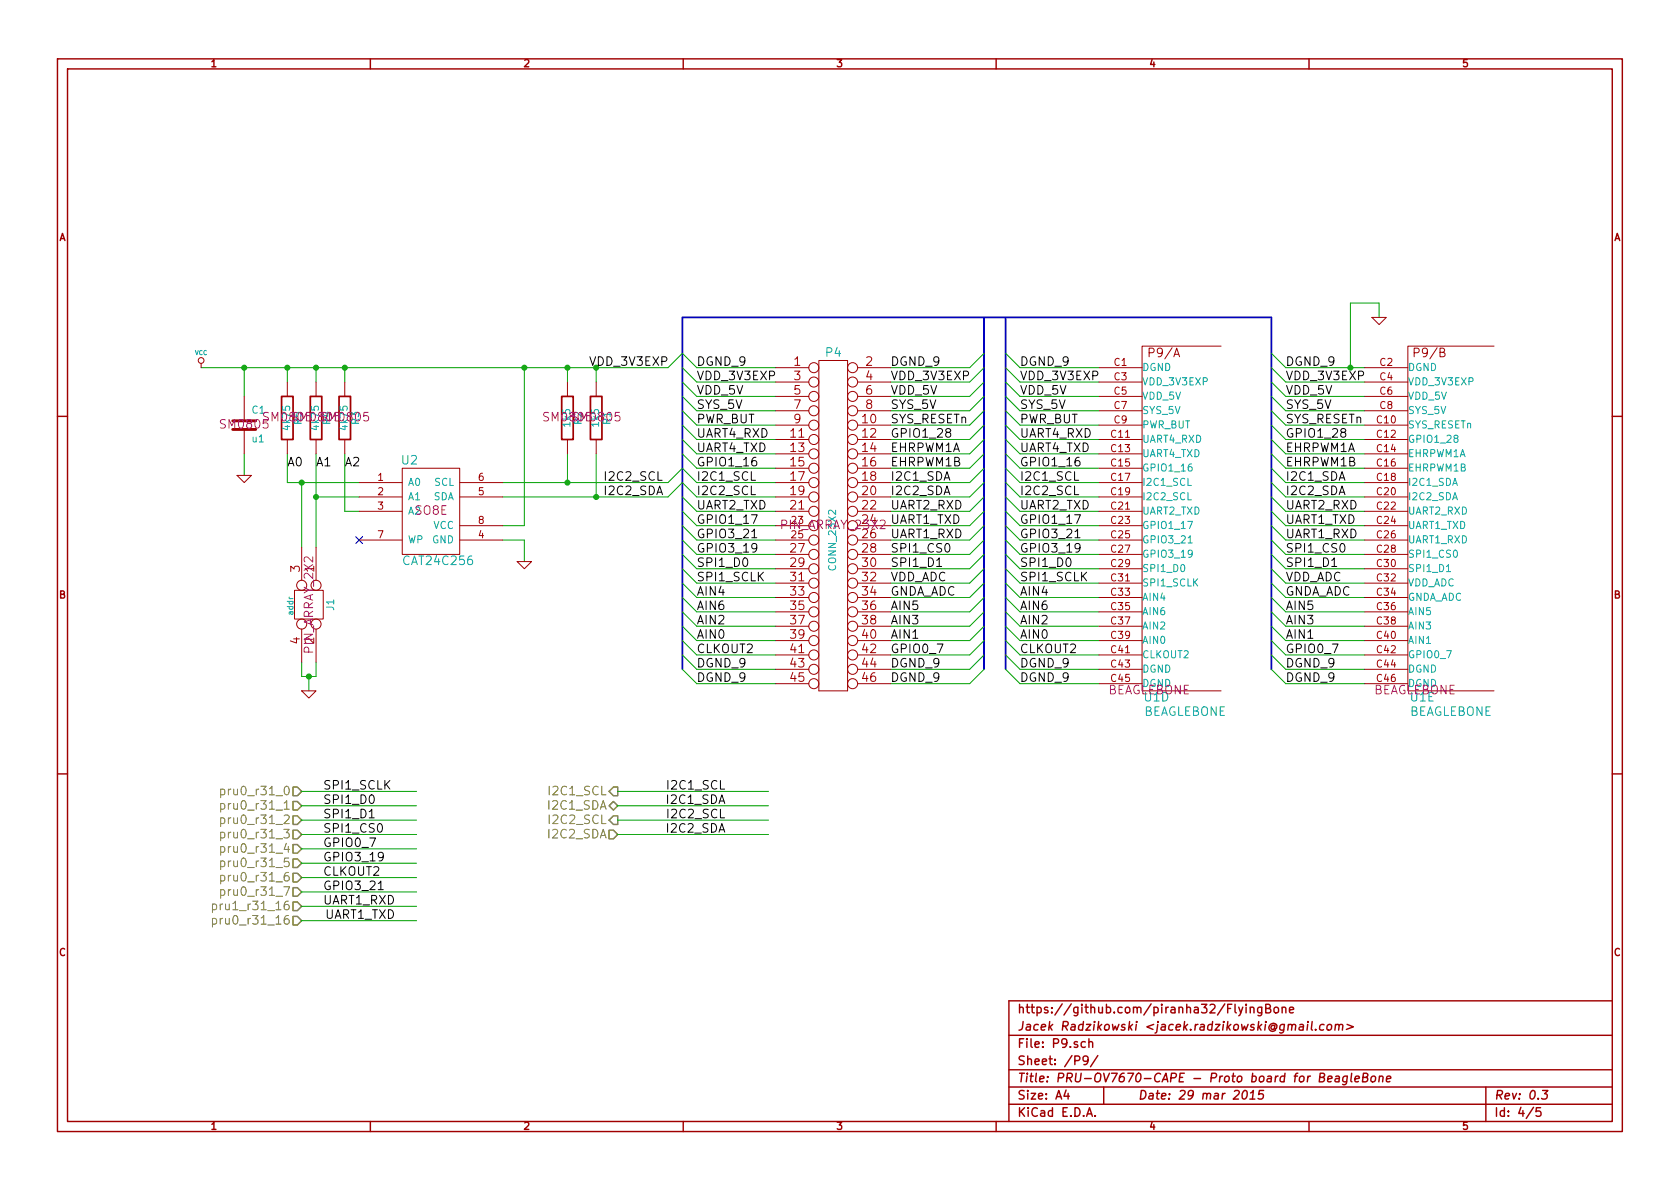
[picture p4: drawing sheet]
<svg xmlns="http://www.w3.org/2000/svg" width="297mm" height="210mm" viewBox="0 0 297 210" stroke-linecap="round" stroke-linejoin="round" font-family="sans-serif">
<g fill="none" stroke="#a00000" stroke-width=".25">
<path d="M10.2 10.4h276.6v189.7h-276.6zM11.9 12.2h273.2v186.1h-273.2zM65.5 10.4v1.8M120.8 10.4v1.8M176.1 10.4v1.8M231.4 10.4v1.8M10.2 73.6h1.7M285.1 73.6h1.7M10.2 136.8h1.7M285.1 136.8h1.7M218.4 177.6v1.3l.2 .2M219 178.1l.4 1"/>
<path d="M219.7 178.1l-.5 1.4-.2 .1M220.3 177.6v.1M220.3 178.1v1M221.1 178.3v-.1a.36 .36 0 0 1 .6 .1v.8M221.1 178.1v1M223.1 178.1v1.2l-.3 .3-.4-.1M223.1 178.2a.48 .48 0 0 0-.7 .1v.7l.3 .1 .4-.1M223.8 178.3h.5l.2-.1 .1-.3-.1-.2-.7-.1v1.5h.6l.3-.3a.41 .41 0 0 0-.4-.5M225.3 178.3l.3-.2 .4 .2v.7l-.2 .1-.5-.1zM226.7 178.3l.1-.1a.36 .36 0 0 1 .6 .1v.8M226.7 178.1v1M228 178.6l.7-.1v-.3l-.5-.1-.2 .2 .1 .7h.6"/>
<path d="M285.1 177h-106.7v21.3M65.5 198.3v1.8M120.8 198.3v1.8M176.1 198.3v1.8M178.4 183.1h106.7M178.4 189.2h106.7M178.4 195.3h106.7M178.4 192.2h106.7M188.5 192.8l-.4 1h1M188.8 193.3v1.1M191.9 184.3a.48 .48 0 0 0-.7 0v.8l.3 .1 .4-.1M192.1 197.4l.5-1.5 .5 1.5"/>
<path d="M192.3 197h.7M192.4 187.4l-.3 .3-.5-.1-.1-.2 .1-.5a.48 .48 0 0 1 .7 0 1.16 1.16 0 0 1-.2 1.3l-.5 .1M192.5 184.3h.1a.36 .36 0 0 1 .6 .1v.8M192.5 183.7v1.5M193.6 197.3v.1M194.1 186.7l-1.3 1.9M195.1 192.2v3.1M219.9 193l.3-.2a.88 .88 0 0 1-.3 1.6l-.3-.3a1.19 1.19 0 0 1 .3-1.1zM221 194.4h.9M221.1 193.3l.5-.5-.2 1.6M223.4 192.8h-.7l-.2 .8 .3-.2 .5 .1 .1 .2-.2 .5-.2 .2-.6-.2M229.8 181.2h.6v1"/>
<path d="M230.5 181.5a.69 .69 0 0 0-.8 .3v.3l.2 .1 .5-.1M231.2 181.1l-.1 1.1M231.3 180.6v.2M231.4 198.3v1.8M232 180.6l-.1 1.4 .2 .2M232.6 182v.2M233.3 190.5l.7-.1 .2-.2v-.3l-.3-.1h-.5l-.2 1.5h.6l.3-.1 .1-.4-.3-.3M234.1 181.2l-.1-.1a.52 .52 0 0 0-.7 .4v.5l.3 .2 .4-.1M234.7 190.8l.8-.1v-.3h-.6l-.2 .7 .2 .2 .5-.1M234.7 181.3l.3-.2 .4 .2-.1 .7-.2 .2-.5-.2zM236.1 181.3l.3-.2 .3 .1v1M236.1 181.1l-.1 1.1"/>
<path d="M236.2 190.4h.6l-.1 .9M236.8 181.4a.35 .35 0 0 1 .3-.3 .35 .35 0 0 1 .3 .3l-.1 .8M236.8 190.7a.69 .69 0 0 0-.8 .3l.1 .2 .1 .1 .5-.1M238.2 181.1l1.1 .5-1.3 .4M238.2 190.4l-.1-.1a.52 .52 0 0 0-.7 .3v.6l.3 .1 .4-.1M238.2 190.3l-.1 1.2-.4 .3-.3-.1M239 189.8l-.2 1.3 .2 .2M239.6 190.8l.7-.1v-.3h-.6l-.2 .7 .3 .2 .4-.1M241 190.5l.7-.1 .1-.2v-.3l-.2-.1h-.5l-.2 1.5h.6l.2-.1 .1-.4-.3-.3M242.5 190.4l.3-.1 .4 .1v.6l-.4 .3-.4-.1zM243.9 190.4l.2-.1 .4 .1-.1 .9M243.9 190.3l-.1 1"/>
<path d="M245.1 190.8l.8-.1-.1-.3h-.5l-.2 .7 .2 .2 .4-.1M262.7 192.2v6.1M271.1 195.8l-1.3 2M272.4 195.9h-.7l-.1 .7 .2-.1h.5l.2 .3-.1 .5-.2 .1-.6-.1M272.7 192.8h1l-.6 .6 .4 .1 .1 .2-.1 .4-.3 .3-.6-.2"/>
</g>
<g fill="none" stroke="#00a000" stroke-width=".18">
<path d="M243.8 56.1v-2.5h-5v11.4M35.6 65h82.5l2.5-2.5 2.6 2.5h14M43.2 65v5.1M50.8 65v2.6M55.9 65v2.6M61 65v2.6M92.7 65v28h-3.8M100.3 65v2.6M105.4 65v2.6M120.6 65l2.6 2.6h14M120.6 70.1l2.6 2.5h14M120.6 67.6l2.6 2.5h14"/>
<path d="M120.6 77.7l2.6 2.6h14M120.6 75.2l2.6 2.5h14M120.6 72.6l2.6 2.6h14M174 62.5l-2.6 2.5h-13.9M174 65l-2.6 2.6h-13.9M174 70.1l-2.6 2.5h-13.9M174 67.6l-2.6 2.5h-13.9M174 77.7l-2.6 2.6h-13.9M174 75.2l-2.6 2.5h-13.9M174 72.6l-2.6 2.6h-13.9M177.8 62.5l2.5 2.5h14M177.8 65l2.5 2.6h14"/>
<path d="M177.8 70.1l2.5 2.5h14M177.8 67.6l2.5 2.5h14M177.8 77.7l2.5 2.6h14M177.8 75.2l2.5 2.5h14M177.8 72.6l2.5 2.6h14M224.8 62.5l2.5 2.5h14M224.8 65l2.5 2.6h14M224.8 70.1l2.5 2.5h14M224.8 67.6l2.5 2.5h14M224.8 77.7l2.5 2.6h14M224.8 75.2l2.5 2.5h14M224.8 72.6l2.5 2.6h14"/>
<path d="M43.2 80.3v3.8M50.8 80.3v5h12.7M53.3 85.3v11.5M55.9 87.9h7.6M55.9 80.3v16.5M61 80.3v10.1h2.5M88.9 95.5h3.8v3.8M88.9 87.9h29.2l2.5-2.6 2.6 2.6h14M88.9 85.3h29.2l2.5-2.5 2.6 2.5h14M100.3 80.3v5M105.4 80.3v7.6M120.6 93l2.6 2.5h14"/>
<path d="M120.6 87.9l2.6 2.5h14M120.6 80.3l2.6 2.5h14M120.6 95.5l2.6 2.5h14M120.6 98l2.6 2.6h14M120.6 90.4l2.6 2.6h14M174 93l-2.6 2.5h-13.9M174 85.3l-2.6 2.6h-13.9M174 82.8l-2.6 2.5h-13.9M174 87.9l-2.6 2.5h-13.9M174 80.3l-2.6 2.5h-13.9M174 95.5l-2.6 2.5h-13.9M174 98l-2.6 2.6h-13.9"/>
<path d="M174 90.4l-2.6 2.6h-13.9M177.8 93l2.5 2.5h14M177.8 85.3l2.5 2.6h14M177.8 82.8l2.5 2.5h14M177.8 87.9l2.5 2.5h14M177.8 80.3l2.5 2.5h14M177.8 95.5l2.5 2.5h14M177.8 98l2.5 2.6h14M177.8 90.4l2.5 2.6h14M224.8 93l2.5 2.5h14M224.8 85.3l2.5 2.6h14M224.8 82.8l2.5 2.5h14"/>
<path d="M224.8 87.9l2.5 2.5h14M224.8 80.3l2.5 2.5h14M224.8 95.5l2.5 2.5h14M224.8 98l2.5 2.6h14M224.8 90.4l2.5 2.6h14M53.3 117.1v2.5h2.6v-2.5M54.6 119.6v2.6M120.6 100.6l2.6 2.5h14M120.6 103.1l2.6 2.6h14M120.6 105.7l2.6 2.5h14M120.6 110.7l2.6 2.6h14M120.6 108.2l2.6 2.5h14"/>
<path d="M120.6 118.4l2.6 2.5h14M120.6 115.8l2.6 2.6h14M120.6 113.3l2.6 2.5h14M174 100.6l-2.6 2.5h-13.9M174 103.1l-2.6 2.6h-13.9M174 105.7l-2.6 2.5h-13.9M174 110.7l-2.6 2.6h-13.9M174 108.2l-2.6 2.5h-13.9M174 118.4l-2.6 2.5h-13.9M174 115.8l-2.6 2.6h-13.9M174 113.3l-2.6 2.5h-13.9M177.8 100.6l2.5 2.5h14"/>
<path d="M177.8 103.1l2.5 2.6h14M177.8 105.7l2.5 2.5h14M177.8 110.7l2.5 2.6h14M177.8 108.2l2.5 2.5h14M177.8 118.4l2.5 2.5h14M177.8 115.8l2.5 2.6h14M177.8 113.3l2.5 2.5h14M224.8 100.6l2.5 2.5h14M224.8 103.1l2.5 2.6h14M224.8 105.7l2.5 2.5h14M224.8 110.7l2.5 2.6h14M224.8 108.2l2.5 2.5h14"/>
<path d="M224.8 118.4l2.5 2.5h14M224.8 115.8l2.5 2.6h14M224.8 113.3l2.5 2.5h14M53.3 139.9h20.4M109.2 139.9h26.7M53.3 142.5h20.4M53.3 145h20.4M53.3 147.6h20.4M53.3 150.1h20.4M53.3 152.6h20.4M53.3 155.2h20.4M53.3 157.7h20.4"/>
<path d="M109.2 142.5h26.7M109.2 145h26.7M109.2 147.6h26.7M53.3 160.3h20.4M53.3 162.8h20.4"/>
</g>
<g fill="#00a000" stroke="#00a000" stroke-width=".25">
<circle cx="54.6" cy="119.6" r=".41"/>
<circle cx="53.3" cy="85.3" r=".41"/>
<circle cx="55.9" cy="65" r=".41"/>
<circle cx="100.3" cy="85.3" r=".41"/>
<circle cx="238.8" cy="65" r=".41"/>
<circle cx="105.4" cy="87.9" r=".41"/>
<circle cx="61" cy="65" r=".41"/>
<circle cx="55.9" cy="87.9" r=".41"/>
<circle cx="50.8" cy="65" r=".41"/>
<circle cx="92.7" cy="65" r=".41"/>
<circle cx="100.3" cy="65" r=".41"/>
<circle cx="43.2" cy="65" r=".41"/>
</g>
<path d="M174 56.1v62.3M177.8 56.1v62.3M120.6 118.4v-62.3h104.2v62.3" fill="none" stroke="#0000c0" stroke-width=".3"/>
<g fill="none" stroke="#a00000" stroke-width=".18">
<path d="M242.6 56.1h2.5l-1.3 1.3zM35.6 64.3v.7M43.2 70.1v4.3M43.2 75.9v4.4M50.8 67.6v2.5M50.8 77.7v2.6M55.9 67.6v2.5M55.9 77.7v2.6M61 67.6v2.5M61 77.7v2.6M100.3 67.6v2.5M100.3 77.7v2.6"/>
<path d="M105.4 67.6v2.5M105.4 77.7v2.6M137.2 65h5.8M137.2 67.6h5.8M137.2 70.1h5.8M137.2 72.6h5.8M137.2 75.2h5.8M137.2 77.7h5.8M144.8 63.7h5.1v58.5h-5.1zM151.6 65h5.9M151.6 67.6h5.9M151.6 70.1h5.9"/>
<path d="M151.6 72.6h5.9M151.6 75.2h5.9M151.6 77.7h5.9M194.3 65h7.6M194.3 67.6h7.6M194.3 70.1h7.6M194.3 72.6h7.6M194.3 75.2h7.6M194.3 77.7h7.6M215.9 61.2h-14v61h14M241.3 65h7.6M241.3 67.6h7.6"/>
<path d="M241.3 70.1h7.6M241.3 72.6h7.6M241.3 75.2h7.6M241.3 77.7h7.6M264.2 61.2h-15.3v61h15.3M41.9 84.1h2.5l-1.2 1.2zM53.3 96.8v5.8M55.9 96.8v5.8M63.5 85.3h7.6M63.5 87.9h7.6M63.5 90.4h7.6M63.5 95.5h7.6"/>
<path d="M71.1 82.8h10.2v15.2h-10.2zM81.3 85.3h7.6M81.3 87.9h7.6M81.3 95.5h7.6M81.3 93h7.6M91.4 99.3h2.6l-1.3 1.3zM137.2 85.3h5.8M137.2 87.9h5.8M137.2 90.4h5.8M137.2 95.5h5.8M137.2 93h5.8M137.2 80.3h5.8"/>
<path d="M137.2 82.8h5.8M137.2 98h5.8M151.6 85.3h5.9M151.6 87.9h5.9M151.6 90.4h5.9M151.6 95.5h5.9M151.6 93h5.9M151.6 80.3h5.9M151.6 82.8h5.9M151.6 98h5.9M194.3 85.3h7.6M194.3 87.9h7.6"/>
<path d="M194.3 90.4h7.6M194.3 95.5h7.6M194.3 93h7.6M194.3 80.3h7.6M194.3 82.8h7.6M194.3 98h7.6M241.3 85.3h7.6M241.3 87.9h7.6M241.3 90.4h7.6M241.3 95.5h7.6M241.3 93h7.6M241.3 80.3h7.6"/>
<path d="M241.3 82.8h7.6M241.3 98h7.6M52.1 104.4h5v5.1h-5zM53.3 111.2v5.9M55.9 111.2v5.9M137.2 100.6h5.8M137.2 113.3h5.8M137.2 103.1h5.8M137.2 115.8h5.8M137.2 105.7h5.8M137.2 118.4h5.8M137.2 108.2h5.8"/>
<path d="M137.2 110.7h5.8M151.6 100.6h5.9M151.6 113.3h5.9M151.6 103.1h5.9M151.6 115.8h5.9M151.6 105.7h5.9M151.6 118.4h5.9M151.6 108.2h5.9M151.6 110.7h5.9M194.3 100.6h7.6M194.3 113.3h7.6M194.3 103.1h7.6"/>
<path d="M194.3 115.8h7.6M194.3 105.7h7.6M194.3 118.4h7.6M194.3 108.2h7.6M194.3 110.7h7.6M241.3 100.6h7.6M241.3 113.3h7.6M241.3 103.1h7.6M241.3 115.8h7.6M241.3 105.7h7.6M241.3 118.4h7.6M241.3 108.2h7.6"/>
<path d="M241.3 110.7h7.6M53.3 122.2h2.6l-1.3 1.2zM137.2 120.9h5.8M151.6 120.9h5.9M194.3 120.9h7.6M241.3 120.9h7.6"/>
<circle cx="35.6" cy="63.7" r=".51"/>
<circle cx="143.9" cy="77.7" r=".89"/>
<circle cx="143.9" cy="75.2" r=".89"/>
<circle cx="143.9" cy="65" r=".89"/>
<circle cx="143.9" cy="70.1" r=".89"/>
<circle cx="143.9" cy="67.6" r=".89"/>
<circle cx="143.9" cy="72.6" r=".89"/>
<circle cx="150.7" cy="75.2" r=".89"/>
<circle cx="150.7" cy="70.1" r=".89"/>
<circle cx="150.7" cy="67.6" r=".89"/>
<circle cx="150.7" cy="72.6" r=".89"/>
<circle cx="150.7" cy="65" r=".89"/>
<circle cx="150.7" cy="77.7" r=".89"/>
<circle cx="143.9" cy="85.3" r=".89"/>
<circle cx="143.9" cy="90.4" r=".89"/>
<circle cx="143.9" cy="82.8" r=".89"/>
<circle cx="143.9" cy="98" r=".89"/>
<circle cx="143.9" cy="87.9" r=".89"/>
<circle cx="143.9" cy="80.3" r=".89"/>
<circle cx="143.9" cy="95.5" r=".89"/>
<circle cx="150.7" cy="95.5" r=".89"/>
<circle cx="150.7" cy="98" r=".89"/>
<circle cx="150.7" cy="90.4" r=".89"/>
<circle cx="150.7" cy="80.3" r=".89"/>
<circle cx="150.7" cy="82.8" r=".89"/>
<circle cx="150.7" cy="87.9" r=".89"/>
<circle cx="150.7" cy="85.3" r=".89"/>
<circle cx="53.3" cy="103.5" r=".89"/>
<circle cx="53.3" cy="110.4" r=".89"/>
<circle cx="55.9" cy="110.4" r=".89"/>
<circle cx="55.9" cy="103.5" r=".89"/>
<circle cx="143.9" cy="105.7" r=".89"/>
<circle cx="143.9" cy="113.3" r=".89"/>
<circle cx="143.9" cy="108.2" r=".89"/>
<circle cx="143.9" cy="110.7" r=".89"/>
<circle cx="143.9" cy="103.1" r=".89"/>
<circle cx="143.9" cy="115.8" r=".89"/>
<circle cx="143.9" cy="100.6" r=".89"/>
<circle cx="143.9" cy="118.4" r=".89"/>
<circle cx="150.7" cy="103.1" r=".89"/>
<circle cx="150.7" cy="100.6" r=".89"/>
<circle cx="150.7" cy="113.3" r=".89"/>
<circle cx="150.7" cy="110.7" r=".89"/>
<circle cx="150.7" cy="118.4" r=".89"/>
<circle cx="150.7" cy="115.8" r=".89"/>
<circle cx="150.7" cy="105.7" r=".89"/>
<circle cx="150.7" cy="108.2" r=".89"/>
<circle cx="143.9" cy="120.9" r=".89"/>
<circle cx="150.7" cy="120.9" r=".89"/>
</g>
<path d="M41.1 75.9h4.1M41.1 74.4h4.1" fill="none" stroke="#a00000" stroke-width=".51"/>
<path d="M49.8 70.1h2v7.6h-2zM54.9 70.1h2v7.6h-2zM59.9 70.1h2.1v7.6h-2.1zM99.3 70.1h2v7.6h-2zM104.4 70.1h2v7.6h-2z" fill="none" stroke="#a00000" stroke-width=".3"/>
<path d="M56.6 73.6l-.3-.3 .1-.2a.48 .48 0 0 1 .7 0l.1 .2-.2 .2-.4 .1-.3 .3 .1 .4 .2 .1h.3l.3-.2v-.3l-.3-.3M97 73a.62 .62 0 0 0-.8 .1v.4l.7 .4v.4a.68 .68 0 0 1-.8 .1M97.6 74.4v-1.5l.5 1.1 .6-1.1v1.5M101.1 73.6l-.3-.3v-.2a.48 .48 0 0 1 .8 0l.1 .2-.2 .2-.4 .1-.3 .3v.4l.3 .1h.2l.4-.2v-.3l-.4-.3" fill="none" stroke="#a000a0" stroke-width=".18"/>
<path d="M62.9 94.9l1.2 1.2M64.1 94.9l-1.2 1.2" fill="none" stroke="#0000c0" stroke-width=".18"/>
<path d="M132.9 95.1h.9M190.1 95.1h.9M165.6 100.2h.9M235.5 100.2h.8M65.3 144.6h.9M66.9 157.3h.9" fill="none" stroke="#000" stroke-width=".18"/>
<path d="M210.1 96h.7M255.8 101.1h.7" fill="none" stroke="#00a0a0" stroke-width=".18"/>
<g fill="none" stroke="#808000" stroke-width=".18">
<path d="M39 139.6a.48 .48 0 0 1 .7 .1v.7l-.3 .2-.4-.1M39 139.5v1.6M37.6 159.9a.48 .48 0 0 1 .6 .1v.8l-.2 .1-.4-.1M37.6 159.9v1.5M39 142.2a.48 .48 0 0 1 .7 0v.8l-.3 .1-.4-.1M39 144.7a.48 .48 0 0 1 .7 .1v.7l-.3 .1h-.4M39 147.2a.48 .48 0 0 1 .7 .1v.8l-.3 .1-.4-.1M39 149.8a.48 .48 0 0 1 .7 .1v.7l-.3 .1-.4-.1M39 152.3a.48 .48 0 0 1 .7 .1v.7l-.3 .2-.4-.1M39 154.9a.48 .48 0 0 1 .7 0v.8l-.3 .1-.4-.1M39 157.4a.48 .48 0 0 1 .7 .1v.7l-.3 .1h-.4M39 142.1v1.5"/>
<path d="M39 144.6v1.5M39 147.2v1.5M39 149.7v1.5M39 152.2v1.6M39 154.8v1.5M39 157.3v1.5M37.6 162.5a.48 .48 0 0 1 .6 .1v.7l-.2 .1-.4-.1M37.6 162.4v1.5"/>
</g>
<g fill="none" stroke="#808000" stroke-width=".25">
<path d="M51.8 139.2h.8l.7 .7-.7 .8h-.8zM108.5 139.2h.7v1.5h-.7l-.8-.8zM51.8 141.7h.8l.7 .8-.7 .8h-.8zM51.8 144.3h.8l.7 .7-.7 .8h-.8zM51.8 146.8h.8l.7 .8-.7 .7h-.8zM51.8 149.3h.8l.7 .8-.7 .8h-.8zM51.8 151.9h.8l.7 .7-.7 .8h-.8zM51.8 154.4h.8l.7 .8-.7 .8h-.8zM51.8 157h.8l.7 .7-.7 .8h-.8zM51.8 159.5h.8l.7 .8-.7 .7h-.8zM107.7 146.8h.8l.7 .8-.7 .7h-.8zM108.5 141.7l.7 .8-.7 .8-.8-.8z"/>
<path d="M108.5 144.3h.7v1.5h-.7l-.8-.8zM51.8 162h.8l.7 .8-.7 .8h-.8z"/>
</g>
<g font-size="2.1">
<text x="104.1" y="64.8">VDD_3V3EXP</text>
<text x="123.2" y="64.8">DGND_9</text>
<text x="157.5" y="64.8">DGND_9</text>
<text x="180.3" y="64.8">DGND_9</text>
<text x="227.3" y="64.8">DGND_9</text>
<text x="123.2" y="69.8">VDD_5V</text>
<text x="123.2" y="67.3">VDD_3V3EXP</text>
<text x="157.5" y="69.8">VDD_5V</text>
<text x="157.5" y="67.3">VDD_3V3EXP</text>
<text x="180.3" y="69.8">VDD_5V</text>
<text x="180.3" y="67.3">VDD_3V3EXP</text>
<text x="227.3" y="69.8">VDD_5V</text>
<text x="227.3" y="67.3">VDD_3V3EXP</text>
<text x="123.2" y="77.5">UART4_RXD</text>
<text x="123.2" y="74.9">PWR_BUT</text>
<text x="123.2" y="72.4">SYS_5V</text>
<text x="157.5" y="77.5">GPIO1_28</text>
<text x="157.5" y="72.4">SYS_5V</text>
<text x="157.5" y="74.9">SYS_RESETn</text>
<text x="180.3" y="77.5">UART4_RXD</text>
<text x="180.3" y="74.9">PWR_BUT</text>
<text x="180.3" y="72.4">SYS_5V</text>
<text x="227.3" y="77.5">GPIO1_28</text>
<text x="227.3" y="72.4">SYS_5V</text>
<text x="227.3" y="74.9">SYS_RESETn</text>
<text x="50.8" y="82.5">A0</text>
<text x="55.9" y="82.5">A1</text>
<text x="61" y="82.5">A2</text>
<text x="123.2" y="82.5">GPIO1_16</text>
<text x="123.2" y="80">UART4_TXD</text>
<text x="157.5" y="82.5">EHRPWM1B</text>
<text x="157.5" y="80">EHRPWM1A</text>
<text x="180.3" y="82.5">GPIO1_16</text>
<text x="180.3" y="80">UART4_TXD</text>
<text x="227.3" y="82.5">EHRPWM1B</text>
<text x="227.3" y="80">EHRPWM1A</text>
<text x="106.7" y="87.6">I2C2_SDA</text>
<text x="106.7" y="85.1">I2C2_SCL</text>
<text x="123.2" y="87.6">I2C2_SCL</text>
<text x="123.2" y="85.1">I2C1_SCL</text>
<text x="157.5" y="87.6">I2C2_SDA</text>
<text x="157.5" y="85.1">I2C1_SDA</text>
<text x="180.3" y="87.6">I2C2_SCL</text>
<text x="180.3" y="85.1">I2C1_SCL</text>
<text x="227.3" y="87.6">I2C2_SDA</text>
<text x="227.3" y="85.1">I2C1_SDA</text>
<text x="123.2" y="95.2">GPIO3_21</text>
<text x="123.2" y="92.7">GPIO1_17</text>
<text x="123.2" y="90.2">UART2_TXD</text>
<text x="157.5" y="95.2">UART1_RXD</text>
<text x="157.5" y="92.7">UART1_TXD</text>
<text x="157.5" y="90.2">UART2_RXD</text>
<text x="180.3" y="95.2">GPIO3_21</text>
<text x="180.3" y="92.7">GPIO1_17</text>
<text x="180.3" y="90.2">UART2_TXD</text>
<text x="227.3" y="95.2">UART1_RXD</text>
<text x="227.3" y="92.7">UART1_TXD</text>
<text x="227.3" y="90.2">UART2_RXD</text>
<text x="123.2" y="100.3">SPI1_D0</text>
<text x="123.2" y="97.8">GPIO3_19</text>
<text x="157.5" y="100.3">SPI1_D1</text>
<text x="157.5" y="97.8">SPI1_CS0</text>
<text x="180.3" y="100.3">SPI1_D0</text>
<text x="180.3" y="97.8">GPIO3_19</text>
<text x="227.3" y="100.3">SPI1_D1</text>
<text x="227.3" y="97.8">SPI1_CS0</text>
<text x="123.2" y="107.9">AIN6</text>
<text x="123.2" y="105.4">AIN4</text>
<text x="123.2" y="102.9">SPI1_SCLK</text>
<text x="157.5" y="107.9">AIN5</text>
<text x="157.5" y="105.4">GNDA_ADC</text>
<text x="157.5" y="102.9">VDD_ADC</text>
<text x="180.3" y="107.9">AIN6</text>
<text x="180.3" y="105.4">AIN4</text>
<text x="180.3" y="102.9">SPI1_SCLK</text>
<text x="227.3" y="107.9">AIN5</text>
<text x="227.3" y="105.4">GNDA_ADC</text>
<text x="227.3" y="102.9">VDD_ADC</text>
<text x="123.2" y="113">AIN0</text>
<text x="123.2" y="110.5">AIN2</text>
<text x="157.5" y="113">AIN1</text>
<text x="157.5" y="110.5">AIN3</text>
<text x="180.3" y="113">AIN0</text>
<text x="180.3" y="110.5">AIN2</text>
<text x="227.3" y="113">AIN1</text>
<text x="227.3" y="110.5">AIN3</text>
<text x="123.2" y="115.6">CLKOUT2</text>
<text x="123.2" y="118.1">DGND_9</text>
<text x="157.5" y="115.6">GPIO0_7</text>
<text x="157.5" y="118.1">DGND_9</text>
<text x="180.3" y="115.6">CLKOUT2</text>
<text x="180.3" y="118.1">DGND_9</text>
<text x="227.3" y="115.6">GPIO0_7</text>
<text x="227.3" y="118.1">DGND_9</text>
<text x="123.2" y="120.6">DGND_9</text>
<text x="157.5" y="120.6">DGND_9</text>
<text x="180.3" y="120.6">DGND_9</text>
<text x="227.3" y="120.6">DGND_9</text>
<text x="57.1" y="139.7">SPI1_SCLK</text>
<text x="57.1" y="142.2">SPI1_D0</text>
<text x="118.1" y="142.2">I2C1_SDA</text>
<text x="118.4" y="139.7">I2C1_SCL</text>
<text x="57.1" y="144.8">SPI1_D1</text>
<text x="57.1" y="147.3">SPI1_CS0</text>
<text x="57.1" y="149.9">GPIO0_7</text>
<text x="118.1" y="147.3">I2C2_SDA</text>
<text x="118.4" y="144.8">I2C2_SCL</text>
<text x="57.1" y="152.4">GPIO3_19</text>
<text x="57.1" y="154.9">CLKOUT2</text>
<text x="57.1" y="157.5">GPIO3_21</text>
<text x="57.1" y="160">UART1_RXD</text>
<text x="57.4" y="162.6">UART1_TXD</text>
</g>
<g font-size="2.1" fill="#a00000">
<text x="140.4" y="64.8">1</text>
<text x="153.1" y="64.8">2</text>
<text x="203.4" y="63.2">P9/A</text>
<text x="250.4" y="63.2">P9/B</text>
<text x="140.4" y="67.3">3</text>
<text x="140.4" y="69.8">5</text>
<text x="153.1" y="67.3">4</text>
<text x="153.1" y="69.8">6</text>
<text x="139.8" y="77.5">11</text>
<text x="140.4" y="72.4">7</text>
<text x="140.4" y="74.9">9</text>
<text x="152.5" y="74.9">10</text>
<text x="152.5" y="77.5">12</text>
<text x="153.1" y="72.4">8</text>
<text x="139.8" y="80">13</text>
<text x="139.8" y="82.5">15</text>
<text x="152.5" y="80">14</text>
<text x="152.5" y="82.5">16</text>
<text x="139.8" y="85.1">17</text>
<text x="139.8" y="87.6">19</text>
<text x="152.5" y="87.6">20</text>
<text x="152.5" y="85.1">18</text>
<text x="139.8" y="90.2">21</text>
<text x="152.5" y="90.2">22</text>
<text x="152.5" y="92.7">24</text>
<text x="152.5" y="95.2">26</text>
<text x="53.1" y="101.2" transform="rotate(-90 53.1 101.2)">3</text>
<text x="139.8" y="97.8">27</text>
<text x="139.8" y="100.3">29</text>
<text x="152.5" y="100.3">30</text>
<text x="152.5" y="97.8">28</text>
<text x="139.8" y="102.9">31</text>
<text x="139.8" y="105.4">33</text>
<text x="139.8" y="107.9">35</text>
<text x="152.5" y="102.9">32</text>
<text x="152.5" y="105.4">34</text>
<text x="152.5" y="107.9">36</text>
<text x="53.1" y="113.9" transform="rotate(-90 53.1 113.9)">4</text>
<text x="139.8" y="110.5">37</text>
<text x="139.8" y="113">39</text>
<text x="152.5" y="113">40</text>
<text x="152.5" y="110.5">38</text>
<text x="139.8" y="115.6">41</text>
<text x="139.8" y="118.1">43</text>
<text x="152.5" y="115.6">42</text>
<text x="152.5" y="118.1">44</text>
<text x="139.8" y="120.6">45</text>
<text x="152.5" y="120.6">46</text>
<text x="179.9" y="179.3">https://github.com/piranha32/FlyingBone</text>
<text x="179.9" y="185.4">File: P9.sch</text>
<text x="179.9" y="182.3">Jacek Radzikowski &lt;jacek.radzikowski@gmail.com&gt;</text>
<text x="179.9" y="191.5">Title: PRU-OV7670-CAPE - Proto board for BeagleBone</text>
<text x="179.9" y="188.4">Sheet: /P9/</text>
<text x="179.9" y="197.6">KiCad E.D.A.</text>
<text x="179.9" y="194.5">Size: A4</text>
<text x="201.2" y="194.5">Date: 29 mar 2015</text>
<text x="264.2" y="194.5">Rev: 0.3</text>
<text x="264.2" y="197.6">Id: 4/5</text>
</g>
<g font-size="2.1" fill="#00a0a0">
<text x="146" y="63.2">P4</text>
<text x="71" y="82.2">U2</text>
<text x="71.6" y="100">CAT24C256</text>
<text x="202.1" y="126.7">BEAGLEBONE</text>
<text x="249" y="126.7">BEAGLEBONE</text>
</g>
<g font-size="2.1" fill="#a000a0">
<text x="39.2" y="75.9">SM0805</text>
<text x="46.9" y="74.6">SM0805</text>
<text x="57" y="74.6">SM0805</text>
<text x="101.5" y="74.6">SM0805</text>
<text x="73.4" y="91.1">SO8E</text>
<text x="138.1" y="93.6">PIN_ARRAY_23X2</text>
<text x="55.6" y="101.2" transform="rotate(-90 55.6 101.2)">1</text>
<text x="55.6" y="113.9" transform="rotate(-90 55.6 113.9)">2</text>
<text x="55.4" y="115.5" transform="rotate(-90 55.4 115.5)">PIN_ARRAY_2X2</text>
<text x="195.7" y="122.9">BEAGLEBONE</text>
<text x="202.4" y="124.1">U1D</text>
<text x="242.7" y="122.9">BEAGLEBONE</text>
<text x="249.4" y="124.1">U1E</text>
</g>
<g font-size="2.1" fill="#808000">
<text x="40.1" y="140.7">pru0_r31_0</text>
<text x="40.1" y="143.3">pru0_r31_1</text>
<text x="97.2" y="143.3">I2C1_SDA</text>
<text x="97.4" y="140.7">I2C1_SCL</text>
<text x="40.1" y="145.8">pru0_r31_2</text>
<text x="40.1" y="148.3">pru0_r31_3</text>
<text x="97.2" y="148.3">I2C2_SDA</text>
<text x="97.4" y="145.8">I2C2_SCL</text>
<text x="40.1" y="150.9">pru0_r31_4</text>
<text x="40.1" y="153.4">pru0_r31_5</text>
<text x="40.1" y="156">pru0_r31_6</text>
<text x="38.9" y="161">pru1_r31_16</text>
<text x="40.1" y="158.5">pru0_r31_7</text>
<text x="38.9" y="163.6">pru0_r31_16</text>
</g>
<g font-size="1.8" fill="#a00000">
<text x="37.3" y="11.9">1</text>
<text x="92.7" y="11.9">2</text>
<text x="148" y="11.9">3</text>
<text x="203.3" y="11.9">4</text>
<text x="258.6" y="11.9">5</text>
<text x="10.4" y="42.7">A</text>
<text x="285.3" y="42.7">A</text>
<text x="197" y="64.8">C1</text>
<text x="244" y="64.8">C2</text>
<text x="197" y="67.3">C3</text>
<text x="197" y="69.8">C5</text>
<text x="244" y="67.3">C4</text>
<text x="244" y="69.8">C6</text>
<text x="196.5" y="77.5">C11</text>
<text x="197" y="72.4">C7</text>
<text x="197" y="74.9">C9</text>
<text x="243.5" y="74.9">C10</text>
<text x="243.5" y="77.5">C12</text>
<text x="244" y="72.4">C8</text>
<text x="196.5" y="80">C13</text>
<text x="196.5" y="82.5">C15</text>
<text x="243.5" y="80">C14</text>
<text x="243.5" y="82.5">C16</text>
<text x="66.8" y="85.1">1</text>
<text x="66.8" y="87.6">2</text>
<text x="84.6" y="87.6">5</text>
<text x="84.6" y="85.1">6</text>
<text x="196.5" y="85.1">C17</text>
<text x="196.5" y="87.6">C19</text>
<text x="243.5" y="87.6">C20</text>
<text x="243.5" y="85.1">C18</text>
<text x="66.8" y="90.2">3</text>
<text x="66.8" y="95.2">7</text>
<text x="84.6" y="95.2">4</text>
<text x="84.6" y="92.7">8</text>
<text x="140" y="92.7">23</text>
<text x="140" y="95.2">25</text>
<text x="196.5" y="90.2">C21</text>
<text x="196.5" y="92.7">C23</text>
<text x="196.5" y="95.2">C25</text>
<text x="243.5" y="90.2">C22</text>
<text x="243.5" y="92.7">C24</text>
<text x="243.5" y="95.2">C26</text>
<text x="196.5" y="97.8">C27</text>
<text x="196.5" y="100.3">C29</text>
<text x="243.5" y="100.3">C30</text>
<text x="243.5" y="97.8">C28</text>
<text x="10.4" y="105.9">B</text>
<text x="196.5" y="102.9">C31</text>
<text x="196.5" y="105.4">C33</text>
<text x="196.5" y="107.9">C35</text>
<text x="243.5" y="102.9">C32</text>
<text x="243.5" y="105.4">C34</text>
<text x="243.5" y="107.9">C36</text>
<text x="285.3" y="105.9">B</text>
<text x="196.5" y="110.5">C37</text>
<text x="196.5" y="113">C39</text>
<text x="243.5" y="113">C40</text>
<text x="243.5" y="110.5">C38</text>
<text x="196.5" y="115.6">C41</text>
<text x="196.5" y="118.1">C43</text>
<text x="243.5" y="115.6">C42</text>
<text x="243.5" y="118.1">C44</text>
<text x="196.5" y="120.6">C45</text>
<text x="243.5" y="120.6">C46</text>
<text x="10.4" y="169.1">C</text>
<text x="285.3" y="169.1">C</text>
<text x="37.3" y="199.8">1</text>
<text x="92.7" y="199.8">2</text>
<text x="148" y="199.8">3</text>
<text x="203.3" y="199.8">4</text>
<text x="258.6" y="199.8">5</text>
</g>
<g font-size="1.8" fill="#00a0a0">
<text x="202" y="65.7">DGND</text>
<text x="248.9" y="65.7">DGND</text>
<text x="202" y="68.2">VDD_3V3EXP</text>
<text x="202" y="70.7">VDD_5V</text>
<text x="248.9" y="68.2">VDD_3V3EXP</text>
<text x="248.9" y="70.7">VDD_5V</text>
<text x="44.6" y="73.2">C1</text>
<text x="202" y="73.3">SYS_5V</text>
<text x="202" y="75.8">PWR_BUT</text>
<text x="248.9" y="73.3">SYS_5V</text>
<text x="248.9" y="75.8">SYS_RESETn</text>
<text x="44.6" y="78.3">u1</text>
<text x="202" y="78.4">UART4_RXD</text>
<text x="202" y="80.9">UART4_TXD</text>
<text x="202" y="83.4">GPIO1_16</text>
<text x="248.9" y="78.4">GPIO1_28</text>
<text x="248.9" y="80.9">EHRPWM1A</text>
<text x="248.9" y="83.4">EHRPWM1B</text>
<text x="72.1" y="86">A0</text>
<text x="72.1" y="88.5">A1</text>
<text x="76.5" y="88.5">SDA</text>
<text x="76.7" y="86">SCL</text>
<text x="202" y="86">I2C1_SCL</text>
<text x="202" y="88.5">I2C2_SCL</text>
<text x="248.9" y="88.5">I2C2_SDA</text>
<text x="248.9" y="86">I2C1_SDA</text>
<text x="76.5" y="93.6">VCC</text>
<text x="202" y="91.1">UART2_TXD</text>
<text x="202" y="93.6">GPIO1_17</text>
<text x="248.9" y="91.1">UART2_RXD</text>
<text x="248.9" y="93.6">UART1_TXD</text>
<text x="72.1" y="96.1">WP</text>
<text x="76.3" y="96.1">GND</text>
<text x="202" y="96.1">GPIO3_21</text>
<text x="202" y="98.7">GPIO3_19</text>
<text x="202" y="101.2">SPI1_D0</text>
<text x="248.9" y="101.2">SPI1_D1</text>
<text x="248.9" y="96.1">UART1_RXD</text>
<text x="248.9" y="98.7">SPI1_CS0</text>
<text x="59.1" y="107.9" transform="rotate(-90 59.1 107.9)">J1</text>
<text x="202" y="103.8">SPI1_SCLK</text>
<text x="202" y="106.3">AIN4</text>
<text x="248.9" y="103.8">VDD_ADC</text>
<text x="248.9" y="106.3">GNDA_ADC</text>
<text x="202" y="108.8">AIN6</text>
<text x="202" y="111.4">AIN2</text>
<text x="202" y="113.9">AIN0</text>
<text x="248.9" y="113.9">AIN1</text>
<text x="248.9" y="108.8">AIN5</text>
<text x="248.9" y="111.4">AIN3</text>
<text x="202" y="116.5">CLKOUT2</text>
<text x="202" y="119">DGND</text>
<text x="248.9" y="116.5">GPIO0_7</text>
<text x="248.9" y="119">DGND</text>
<text x="202" y="121.5">DGND</text>
<text x="248.9" y="121.5">DGND</text>
</g>
<g font-size="1.8" fill="#a000a0">
<text x="51.4" y="75.9" transform="rotate(-90 51.4 75.9)">4k75</text>
<text x="53.4" y="75" transform="rotate(-90 53.4 75)">R5</text>
<text x="56.4" y="75.9" transform="rotate(-90 56.4 75.9)">4k75</text>
<text x="58.5" y="75" transform="rotate(-90 58.5 75)">R4</text>
<text x="61.5" y="75.9" transform="rotate(-90 61.5 75.9)">4k75</text>
<text x="63.6" y="75" transform="rotate(-90 63.6 75)">R3</text>
<text x="100.9" y="75.4" transform="rotate(-90 100.9 75.4)">1k5</text>
<text x="102.9" y="75" transform="rotate(-90 102.9 75)">R2</text>
<text x="106" y="75.4" transform="rotate(-90 106 75.4)">1k5</text>
<text x="108" y="75" transform="rotate(-90 108 75)">R1</text>
<text x="72.1" y="91.1">A2</text>
<text x="147.9" y="100.7" transform="rotate(-90 147.9 100.7)">CONN_23X2</text>
</g>
<text font-size="1.4" fill="#00a0a0" x="51.9" y="108.7" transform="rotate(-90 51.9 108.7)">addr</text>
<text font-size="1.1" fill="#00a0a0" x="34.4" y="62.8">VCC</text>
</svg>
